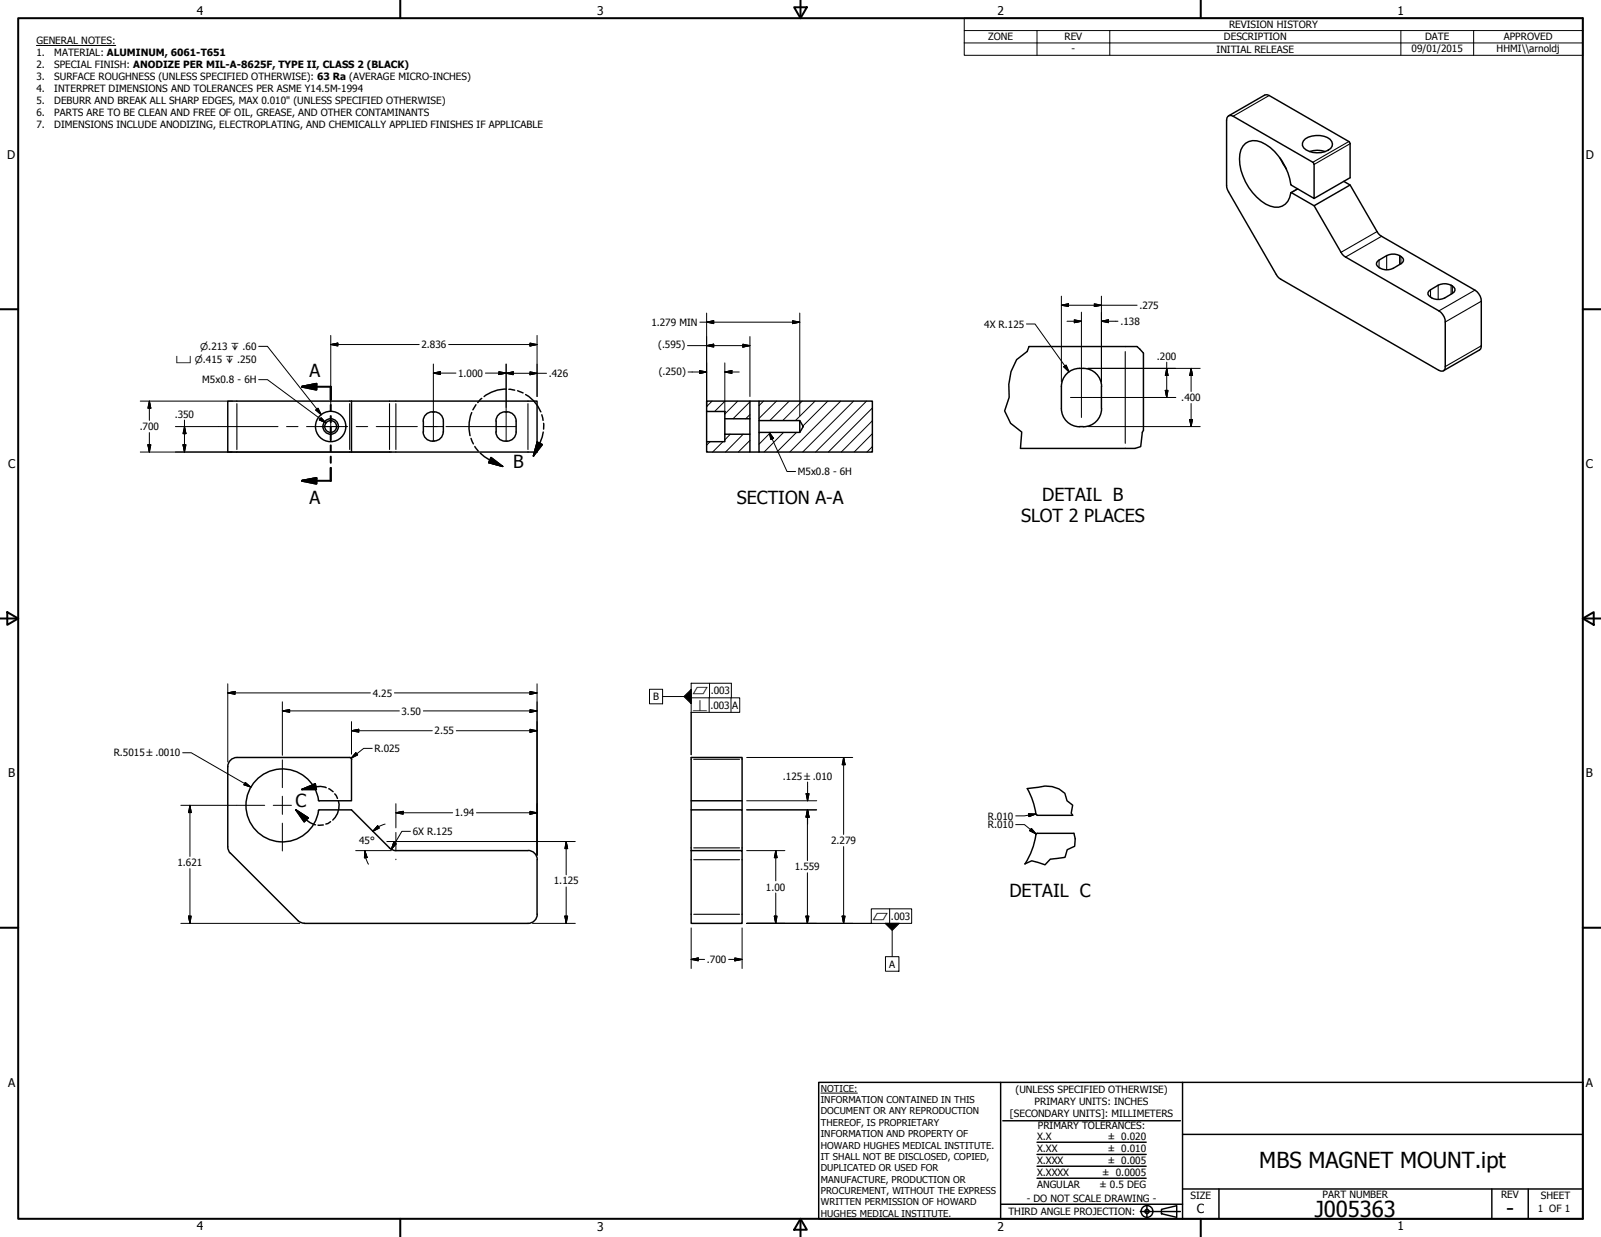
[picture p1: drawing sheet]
<svg xmlns="http://www.w3.org/2000/svg" width="559mm" height="432mm" viewBox="0 0 559 432" stroke-linecap="round" stroke-linejoin="round" font-family="sans-serif">
<!-- layer: Visible (ANSI) -->
<g fill="none" stroke="#000" stroke-width=".51">
<path d="M443 33.3l28.1 16.4 .1 12.3-12.5 7.3M428.1 41.9v22.9M430.4 40.6l28.1 16.4 .2 12.3-8-4.7a21.7 21.7 0 0 0-8.9-14.2 5.4 5.4 0 0 0-8.7 1.9 17.2 17.2 0 0 0 5.6 16.5 8.5 8.5 0 0 0 8.8 3.1 7.8 7.8 0 0 0 3.2-4.7l8 4.6M446.8 55.2l2.2 3.8M455.6 48.5a8.1 8.1 0 0 1 8.6 .1 2.2 2.2 0 0 1-.7 3.9 7.8 7.8 0 0 1-8.5-.9 2.15 2.15 0 0 1 .6-3.1zM457.1 52.9a8.6 8.6 0 0 1 5.4 0M428.8 67l16.7 28.8M469 63.3l2.2 1.3M447 97.5l55.2 31.8a1.37 1.37 0 0 0 1.6 .1 1.37 1.37 0 0 0 .6-1.4v-15.6M468.1 88.1l-9.4-16.3 12.5-7.2 9.4 16.2 1 1.3 33.2 19.2M469.6 89.7l32.6 18.8M481.3 93.4l.5 .3"/>
<path d="M484 89.2l-2.7 1.6M488.5 89.2l.4 .3M488.9 92.1l-2.6 1.6M502 99.6l-2.7 1.6M506.5 99.6a1.49 1.49 0 0 1 1.3 1.2 1.49 1.49 0 0 1-.9 1.6 6.3 6.3 0 0 1-7.2 1.6l-.4-.3M517 105.2v15.5l-.2 1.2-.4 .3M359.2 121h33.5M370.5 134.9v7.7a6.4 6.4 0 0 0 6.3 6.4M376.8 128.6a6.6 6.6 0 0 1 7.7 6.4M376.8 128.6a6.4 6.4 0 0 0-6.3 6.4M384.4 134.9l.1 7.7a6.5 6.5 0 0 1-7.7 6.3M79.5 157.8h56.5"/>
<path d="M82.7 140h104.8v17.8h-49.3M147.8 147l-.1 3.8a3.2 3.2 0 0 0 3.2 3.2M150.9 143.8a3.2 3.2 0 0 0-3.2 3.2M150.9 143.8a3.2 3.2 0 0 1 3.8 3.2M150.9 154h.7M154.7 147v3.8a3.1 3.1 0 0 1-3.2 3.1M173.1 147a3.5 3.5 0 0 1 3.5-3.2 3.5 3.5 0 0 1 3.5 3.2M173.2 147v3.8M180.1 147v3.8a3.5 3.5 0 0 1-3.5 3.2 3.5 3.5 0 0 1-3.5-3.2M246.6 154.2h6.4v-2.6h8.7v6.2h-15.1zM246.6 140h15.1v6.2h-8.7v-2.6h-6.4zM246.6 143.6v10.6"/>
<path d="M253 146.2v5.4M261.7 140h3.2M261.7 157.8h3.2M261.7 146.2v5.4M264.9 140h39.6v17.8h-39.6v-6.9h14.2l1.3-2-1.3-2.1h-14.2zM264.9 146.8v4.1M279.1 146.8v4.1M356.2 156.5h36.5M111.4 279.6a13.9 13.9 0 0 0-7.1-9.8 12.7 12.7 0 0 0-17.7 6.9 12.7 12.7 0 0 0 9 16.8 12.7 12.7 0 0 0 15.6-10.7l11.5-.1 13.2 13.3 1.8 .9h46.6M122.7 265v14.5h-11.3M122.7 265.1l-.1-.5-.6-.2h-39.3a3.2 3.2 0 0 0-3.2 3.2v28l.2 1 .7 1.3M241.2 279.5h17.8"/>
<path d="M358.6 275.3a27.4 27.4 0 0 1 3.1 9l.3 .2M80.5 297.8l23.5 23.5 1.2 .8 1 .2M184.3 296.9a3.2 3.2 0 0 1 3.2 3.2M241.2 296v-13.3h17.8v14.2M241.2 282.7v-18.3h17.8v18.3M361.6 291.4a25.5 25.5 0 0 1-3.8 10.2M362 284.6h12.4M374.8 290.9h-12.8l-.5 .5M187.5 300.1v19.1M187.5 319.1a3.2 3.2 0 0 1-3.2 3.2h-78.1M241.2 300.1v22.2h17.8v-22.2"/>
<circle cx="115.4" cy="148.9" r="5.3"/>
<circle cx="115.4" cy="148.9" r="2.06"/>
<circle cx="115.4" cy="148.9" r="2.7"/>
</g>
<!-- layer: Visible Narrow (ANSI) -->
<g fill="none" stroke="#000" stroke-width=".38">
<path d="M443 33.3l-12.6 7.3M470.8 49.4l-12.6 7.2M471.2 50.2l-12.5 7.2M452.9 66l-2.2 1.2M480.6 80.8l-12.5 7.3M481.3 90.8v2.6M482.2 82.5l-12.6 7.2M484 89.2v5M488.5 89.2v3.1M488.9 89.5v2.6M502 99.6v4.9M506.5 99.6v3.1"/>
<path d="M506.9 99.8v2.6M499.3 101.2v2.5M514.8 101.3l-12.6 7.2M517 105.2l-12.6 7.2M392.7 122.7v32M517 120.7l-12.6 7.3M82.7 140.9v16M122 140.9v16M136 140.9v16M138.2 140.9v16M184.3 140.9v16M242.1 265h16"/>
<path d="M242.1 296h16M242.1 319.2h16M242.1 300.1h16"/>
</g>
<g fill="none" stroke="#000" stroke-width=".51">
<path d="M443 33.3l-.7-.2-.9 .1-12.6 7.2M430.4 40.6a1.41 1.41 0 0 0-1.6-.2 1.41 1.41 0 0 0-.7 1.5M428.1 64.8l.7 2.2M452.9 65.9l-2.3 1.3M445.5 95.8l1.5 1.7M468.1 88.1l1.5 1.6M481.3 90.8a1.38 1.38 0 0 0-.9 1.3 1.38 1.38 0 0 0 .9 1.3M481.8 93.7a5.1 5.1 0 0 0 4.5 0M484 89.2a5.1 5.1 0 0 1 4.5 0M488.9 89.5a1.33 1.33 0 0 1 1 1.3 1.33 1.33 0 0 1-1 1.3M502 99.6a5.1 5.1 0 0 1 4.5 0M499.3 101.2a1.34 1.34 0 0 0-.9 1.2 1.34 1.34 0 0 0 .9 1.3"/>
<path d="M502.2 108.5a4.8 4.8 0 0 1 2.2 3.9M514.8 101.3a4.8 4.8 0 0 1 2.2 3.9M392.7 121h4.2M399.1 123.3v26.9M516.4 122.2l-12.6 7.2M82.7 140h-3.2v17.8M122.7 140v17.8M136 157.8h2.2M392.7 156.5h3.5M241.2 296.9h17.8v3.2M241.2 296v4.1"/>
</g>
<!-- layer: Break Line (ANSI) -->
<path d="M359.2 121l-.7 1.7-3.7 2.8-1.9 4.2-.8 4.5 .1 4.5-1.6 4.7 2.1 4.4 3.9 3-.4 5.7M396.9 121l2.2 2.3M399.1 150.2l-.4 .7-.6 5-1.9 .6M358.5 275.3l3.8-.5a9.3 9.3 0 0 1 9.4 2.1l.7 2.6 2 1.6-.5 2.7 .5 .8M374.8 290.9l.5 1.9-.2 2.6-2.6 1.2-.8 2.7-5.1 .6-1.9 2-4.6-1.4-2.4 1.1" fill="none" stroke="#000" stroke-width=".51"/>
<!-- layer: Section Line (ANSI) -->
<path d="M105.4 135l5-1v2zM105.4 135h10v4.6M115.4 141.4v2M115.4 145.2v2.2M115.4 149.2v4.5M115.4 155.4v2.2M115.4 159.4v2.1M105.4 167.8l5-.9v1.9zM115.4 163.3v4.5h-10" fill="none" stroke="#000" stroke-width=".7"/>
<path d="M105.4 135l5-1zM105.4 135l5-1v2zM105.4 167.8l5-.9zM105.4 167.8l5-.9v1.9z" fill="#000" stroke="#000" stroke-width=".7"/>
<!-- layer: Detail Boundary (ANSI) -->
<g fill="none" stroke="#000" stroke-width=".51">
<path d="M168.1 139.1l-1.3 1.4M176.6 135.8a11.9 11.9 0 0 0-7.6 2.6M177.6 135.9l2 .3M180.7 136.4l1.9 .8M183.5 137.7a12.3 12.3 0 0 1 5.3 6.1M164.4 153l.8 1.9M164.7 144a12.8 12.8 0 0 0-.6 8.1M165.7 155.8l1.2 1.7M166.1 141.3l-1.1 1.8M167.6 158.2l3.3 2.4 4.6 2.2M171.4 159.7l4.1 3.1-4.9-1.3zM187.5 154.3l1.8 .9-3.1 4z"/>
<path d="M189.1 144.8l.4 1.9M189.6 150.8l-1.2 3.9-2.2 4.5M189.7 147.8v2M105.3 275.6l4.7-2 .4 2zM113.9 275l-2-.5-6.6 1.1M114.7 275.3l1.6 1.1M116.8 277.1l1 1.6M118.1 279.5a6.8 6.8 0 0 1-2 6.8M103.3 282.7l4.3 2.8-1.4 1.4zM103.3 282.7a12.5 12.5 0 0 0 6.8 5.2M112.8 288h-1.8M115.4 286.8l-1.7 .9"/>
</g>
<path d="M187.5 154.3l-1.3 4.9zM187.5 154.3l1.8 .9-3.1 4zM170.6 161.5l4.9 1.3zM171.4 159.7l4.1 3.1-4.9-1.3zM105.3 275.6l4.7-2zM105.3 275.6l4.7-2 .4 2zM103.3 282.7l4.3 2.8zM103.3 282.7l4.3 2.8-1.4 1.4z" fill="#000" stroke="#000" stroke-width=".51"/>
<!-- layer: Border (ANSI) -->
<g fill="none" stroke="#000" stroke-width=".7">
<path d="M6.3 6.3h546.1v419.1h-546.1zM139.7 0v6.3M277.2 2.5h4.4l-2.2 3.8zM279.4 0v6.3M419.1 0v6.3M0 107.9h6.3M552.4 107.9h6.4M0 215.9h6.3M2.5 213.7l3.8 2.2-3.8 2.2zM552.4 215.9l3.9-2.2v4.4zM552.4 215.9h6.4M0 323.8h6.3"/>
<path d="M552.4 323.8h6.4M139.7 425.4v6.4M279.4 425.4l2.2 3.9h-4.4zM279.4 425.4v6.4M419.1 425.4v6.4"/>
</g>
<!-- layer: Title (ANSI) -->
<g fill="none" stroke="#000" stroke-width=".51">
<path d="M285.8 377.8h266.6v47.6h-266.6zM349.2 377.8v47.6M412.7 377.8v47.6M350 391.2h62M361.9 398.7h38.1M412.7 396h139.7M361.9 411.3h38.1M361.9 407.1h38.1M361.9 403h38.1M412.7 415h139.7M425.4 415v10.4M520.7 415v10.4"/>
<path d="M533.4 415v10.4M349.2 420.4h63.5M398 422.9h14M400.3 420.6v4.6M405.4 422.1l5.3-1.2v4l-5.3-1.2z"/>
<circle cx="400.3" cy="422.9" r="2.06"/>
<circle cx="400.3" cy="422.9" r=".73"/>
</g>
<path d="M286.5 381.6h12.8" fill="none" stroke="#000" stroke-width=".35"/>
<!-- layer: Hatch (ANSI) -->
<g fill="none" stroke="#000" stroke-width=".35">
<path d="M247.8 154.2l-1.2 1.2M248.5 140l-1.9 1.9M252.3 154.2l-3.6 3.6M253 140l-3.6 3.6M254.9 151.6l-1.9 1.9M257.5 140l-4.5 4.5M259.4 151.6l-6.2 6.2M261.7 153.7l-4 4.1M261.7 144.7l-1.4 1.5M261.7 140.3l-5.9 5.9M266.5 140l-1.6 1.6M269 150.9l-4.1 4.2"/>
<path d="M271 140l-6.1 6M273.5 150.9l-6.8 6.9M275.5 140l-6.8 6.8M278 150.9l-6.9 6.9M280 140l-6.8 6.8M284.5 140l-6.9 6.8M288.9 140l-8.7 8.7M293.4 140l-17.7 17.8M297.9 140l-17.7 17.8M302.5 140l-17.8 17.8M304.5 155.9l-1.9 1.9M304.5 151.4l-6.4 6.4"/>
<path d="M304.5 146.9l-10.9 10.9M304.5 142.4l-15.4 15.4"/>
</g>
<!-- layer: Symbol (ANSI) -->
<g fill="none" stroke="#000" stroke-width=".35">
<path d="M12.7 15.9h27.7M336.5 10.7v-4.4h215.9v4.4M336.5 15h215.9M361.9 10.7v8.6M387.3 10.7v8.6M488.9 10.7v8.6M514.3 10.7v8.6M552.4 10.7h-215.9v4.3M552.4 10.7v8.6h-215.9v-4.3M90.3 120.9h3l18.8 23.9M90.3 132.5h3l20.5 15.1M110.2 143.1l.8-.6 1.1 2.3z"/>
<path d="M112.1 145.8l1.7 1.8-2.4-1zM268.5 150.9l1.5 2.1-1 .4zM268.5 150.9l6.2 13.7h3M241.2 238.4v.1M247.6 238.5v5.1M226.7 240.6h4.6v5.1h-4.6zM231.3 243.1h7.4M241.2 243.6h17v5.1h-17M241.2 248.7v14.8M247.5 243.6v5.1M255.1 243.6v5.1M255.3 243.6v-5.1h-14.1v10.2"/>
<path d="M304.1 317.2h14.1v5.1h-14.1zM310.5 317.2v5.1M260.6 322.3h43.5M309.1 333.9h4.7v5.1h-4.7zM311.4 324.8v9.1"/>
</g>
<!-- layer: Dimension (ANSI) -->
<g fill="none" stroke="#000" stroke-width=".35">
<path d="M115.4 117.1v24.3M185 119.8l2.5 .5-2.5 .5zM187.5 117.1v21.3M244.3 112.5h34.8M246.6 112.5l2.5-.5v1zM246.6 109.3v32.7M261.7 117.5v20.9M276.6 112l2.5 .5-2.5 .5zM279.1 109.3v35.9M358.3 113.1h3l11.8 16.7M370.5 106.6l2.4-.6v1zM370.5 106.6h26.4"/>
<path d="M370.5 103.4v29.9M372.4 112.1h5M375 111.6l2.4 .5-2.4 .5zM377.4 109v22.8M382 106l2.4 .6-2.4 .4zM384.4 112.1l2.5-.5v1zM384.4 103.4v29.9M384.4 112.1h5.8M115.4 120.3l2.5-.5v1zM115.4 120.3h30.9M151.3 130.2l2.4-.5v1zM151.3 130.2h7.8"/>
<path d="M151.3 127.1v16.7M156.6 120.3h30.9M169.4 130.2l21.4 .1M174.1 129.7l2.6 .5-2.6 .5zM176.7 130.3l2.4-.5v1zM176.7 127.1v16.7M185 129.8l2.5 .5-2.5 .5zM240 120.6h21.7M240.2 129.9h6.4M244.2 129.3l2.4 .6-2.4 .5zM246.6 120.6l2.5-.5v1.1zM253 129.9l2.5-.6v1.1z"/>
<path d="M253 129.9h5M253 126.7v17.9M259.3 120.1l2.4 .5-2.4 .6zM371.3 128l.8-.6 1 2.4zM379.7 128.6h39.2M381.3 138.7h29.1M406.7 136.3h1l-.5 2.4zM407.2 128.6l.5 2.5h-1zM407.2 126.4v12.3M415.7 128.6l.5 2.5h-1zM415.7 128.6v8.1M49 157.8h87.6"/>
<path d="M49 140h32.1M51.6 155.3h1l-.5 2.5zM52.1 140l.5 2.5h-1zM52.1 140v6.7M52.1 151v6.8M61.2 148.9h15.1M63.9 155.3h1l-.5 2.5zM64.4 148.9l.5 2.5h-1zM64.4 146.6v11.2M379.7 148.9h39.2M415.2 146.4h1l-.5 2.5zM415.7 140.8v8.1"/>
<path d="M79.5 238.7v27.3M187.5 238.7v59.8M79.5 241.9l2.5-.5v1zM79.5 241.9h49.8M98.6 248.2l2.5-.5v1zM98.6 248.2h40.8M98.6 245v18.7M122.7 255.1l2.5-.5v1zM122.7 255.1h28.2M122.7 251.9v11.4M137.7 241.9h49.8M147.8 248.2h39.7"/>
<path d="M159.3 255.1h28.2M185 247.7l2.5 .5-2.5 .5zM185 254.6l2.5 .5-2.5 .5zM185 241.4l2.5 .5-2.5 .5zM63.8 262.8h2.9l20.9 12M85.6 273.1l2 1.7-2.4-.9zM124.2 262.8l.6 .7-2.2 1.2zM129.9 261.2h-3l-4.3 3.5M260.6 279.5h24.5M260.6 264.4h37M281.4 277.1h1l-.5 2.4zM281.9 273v6.5"/>
<path d="M294.4 264.4l.6 2.6h-1.1zM294.4 264.4v26.9M63.1 281.1h19.6M66.3 281.1l.4 2.6h-.9zM66.3 281.1v17.9M124.1 296.9h12.5M127.3 296.9l.8 2.4-.9 .2zM127.3 296.9l.3 2.5 1 2.3M131.8 288.2l.6 .9-2.3 1.1zM134.4 287.7l-2.3 .9-2 1.6M137.4 294.1l.9 .5-1.7 1.9zM138.2 283.7l2.5-.5v1z"/>
<path d="M138.2 283.7h19.8M138.2 280.5v8.5M141.4 293.8h59.4M143.3 290.2h-3l-3.7 6.3M166.3 283.7h21.2M185 283.2l2.5 .5-2.5 .5zM197.6 293.8l.5 2.4h-.9zM197.6 293.8v11.6M260.6 296.9h13.3M260.6 282.7h24.5M270.8 296.9l.4 2.5h-.9zM270.8 296.9v10.6"/>
<path d="M281.8 282.7l.5 2.5h-1zM281.8 282.7v17.7M281.9 282.7l.5 2.5h-1zM294.4 295.5v26.8M354.5 287.8h3.1l4 3.3M359 284l2.5 .2-2.3 .9zM360 289.2l1.6 1.9-2.3-1.2zM361.5 284.2l-4 .6h-3M65.8 319.8h.9l-.4 2.5zM66.3 303.2v19.1M197.2 319.8h.9l-.5 2.5zM197.6 309.6v12.7"/>
<path d="M270.3 319.8h.9l-.4 2.5zM270.8 311.7v10.6M281.3 319.8h1l-.5 2.5zM281.8 304.7v17.6M293.9 319.8h1.1l-.6 2.5zM63.1 322.3h41.5M185.9 322.3h14.9M241.2 334.9l2.5-.5v1zM241.2 334.9h4.7M241.2 323.9v14.2M254.3 334.9h4.7M256.5 334.4l2.5 .5-2.5 .5z"/>
<path d="M259 323.9v14.2M260.6 322.3h37"/>
</g>
<g fill="#000" stroke="#000" stroke-width=".35">
<path d="M115.4 120.3l2.5-.5zM115.4 120.3l2.5-.5v1zM246.6 112.5l2.5-.5zM246.6 112.5l2.5-.5v1zM276.6 113l2.5-.5zM276.6 112l2.5 .5-2.5 .5zM370.5 106.6l2.4-.6zM370.5 106.6l2.4-.6v1zM375 112.6l2.4-.5zM375 111.6l2.4 .5-2.4 .5zM382 107l2.4-.4zM382 106l2.4 .6-2.4 .4z"/>
<path d="M384.4 112.1l2.5-.5zM384.4 112.1l2.5-.5v1zM151.3 130.2l2.4-.5zM151.3 130.2l2.4-.5v1zM174.1 130.7l2.6-.5zM174.1 129.7l2.6 .5-2.6 .5zM176.7 130.3l2.4-.5zM176.7 130.3l2.4-.5v1zM185 120.8l2.5-.5zM185 119.8l2.5 .5-2.5 .5zM185 130.8l2.5-.5zM185 129.8l2.5 .5-2.5 .5z"/>
<path d="M244.2 130.4l2.4-.5zM244.2 129.3l2.4 .6-2.4 .5zM246.6 120.6l2.5-.5zM246.6 120.6l2.5-.5v1.1zM253 129.9l2.5-.6zM253 129.9l2.5-.6v1.1zM259.3 121.2l2.4-.6zM259.3 120.1l2.4 .5-2.4 .6zM371.3 128l1.8 1.8zM371.3 128l.8-.6 1 2.4zM406.7 136.3l.5 2.4zM406.7 136.3h1l-.5 2.4z"/>
<path d="M407.2 128.6l.5 2.5zM407.2 128.6l.5 2.5h-1zM415.7 128.6l.5 2.5zM415.7 128.6l.5 2.5h-1zM51.6 155.3l.5 2.5zM51.6 155.3h1l-.5 2.5zM52.1 140l.5 2.5zM52.1 140l.5 2.5h-1zM63.9 155.3l.5 2.5zM63.9 155.3h1l-.5 2.5zM64.4 148.9l.5 2.5zM64.4 148.9l.5 2.5h-1z"/>
<path d="M415.2 146.4l.5 2.5zM415.2 146.4h1l-.5 2.5zM79.5 241.9l2.5-.5zM79.5 241.9l2.5-.5v1zM98.6 248.2l2.5-.5zM98.6 248.2l2.5-.5v1zM122.7 255.1l2.5-.5zM122.7 255.1l2.5-.5v1zM185 248.7l2.5-.5zM185 247.7l2.5 .5-2.5 .5zM185 255.6l2.5-.5zM185 254.6l2.5 .5-2.5 .5z"/>
<path d="M185 242.4l2.5-.5zM185 241.4l2.5 .5-2.5 .5zM85.2 273.9l2.4 .9zM85.6 273.1l2 1.7-2.4-.9zM124.2 262.8l-1.6 1.9zM124.2 262.8l.6 .7-2.2 1.2zM281.4 277.1l.5 2.4zM281.4 277.1h1l-.5 2.4zM294.4 264.4l.6 2.6zM294.4 264.4l.6 2.6h-1.1zM66.3 281.1l.4 2.6zM66.3 281.1l.4 2.6h-.9z"/>
<path d="M127.3 296.9l.8 2.4zM127.3 296.9l.8 2.4-.9 .2zM131.8 288.2l-1.7 2zM131.8 288.2l.6 .9-2.3 1.1zM137.4 294.1l-.8 2.4zM137.4 294.1l.9 .5-1.7 1.9zM138.2 283.7l2.5-.5zM138.2 283.7l2.5-.5v1zM185 284.2l2.5-.5zM185 283.2l2.5 .5-2.5 .5zM197.6 293.8l.5 2.4zM197.6 293.8l.5 2.4h-.9z"/>
<path d="M270.8 296.9l.4 2.5zM270.8 296.9l.4 2.5h-.9zM281.8 282.7l.5 2.5zM281.8 282.7l.5 2.5h-1zM281.9 282.7l.5 2.5zM281.9 282.7l.5 2.5h-1zM359.2 285.1l2.3-.9zM359 284l2.5 .2-2.3 .9zM359.3 289.9l2.3 1.2zM360 289.2l1.6 1.9-2.3-1.2zM65.8 319.8l.5 2.5zM65.8 319.8h.9l-.4 2.5z"/>
<path d="M197.2 319.8l.4 2.5zM197.2 319.8h.9l-.5 2.5zM270.3 319.8l.5 2.5zM270.3 319.8h.9l-.4 2.5zM281.3 319.8l.5 2.5zM281.3 319.8h1l-.5 2.5zM293.9 319.8l.5 2.5zM293.9 319.8h1.1l-.6 2.5zM241.2 334.9l2.5-.5zM241.2 334.9l2.5-.5v1zM256.5 335.4l2.5-.5zM256.5 334.4l2.5 .5-2.5 .5z"/>
</g>
<!-- layer: Center Mark (ANSI) -->
<path d="M112.3 148.9h6.3M115.4 145.7v6.4M98.6 265.2v9.8M98.6 277.9v6.4M82.7 281.1h9.7M95.4 281.1h6.3M98.6 287.3v9.8M135 293.8h6.4M138.2 290.6v6.3M138.2 299.9v.2" fill="none" stroke="#000" stroke-width=".35"/>
<!-- layer: Symbol (ANSI) -->
<path d="M110.2 143.1l1.9 1.7zM110.2 143.1l.8-.6 1.1 2.3zM111.4 146.6l2.4 1zM112.1 145.8l1.7 1.8-2.4-1zM268.5 150.9l1.5 2.1zM268.5 150.9l1.5 2.1-1 .4zM241.2 240.7v4.9zM238.7 243.1l2.5-2.4v4.9zM308.9 322.3h5zM308.9 322.3h5l-2.5 2.5z" fill="#000" stroke="#000" stroke-width=".35"/>
<!-- layer: Centerline (ANSI) -->
<g fill="none" stroke="#000" stroke-width=".35">
<path d="M373.6 138.7h7.7M377.4 131.8v13.9M76.3 148.9h20.7M100 148.9h4M107 148.9h14.3M124.3 148.9h4M131.3 148.9h14.4M147.8 148.9h6.9M148.7 148.9h4M151.3 143.8v10.2M155.6 148.9h20.7M173.2 148.9h6.9"/>
<path d="M176.7 143.8v10.2"/>
</g>
<g font-size="7.7">
<text x="439.5" y="407.6">MBS MAGNET MOUNT.ipt</text>
<text x="458.9" y="424.8">J005363</text>
<text x="525.7" y="424.4">-</text>
</g>
<g font-size="6.3">
<text x="108.1" y="131.5">A</text>
<text x="179.1" y="163.5">B</text>
<text x="108.1" y="175.9">A</text>
<text x="257.2" y="175.9">SECTION A-A</text>
<text x="363.8" y="174.8">DETAIL B</text>
<text x="356.4" y="182.4">SLOT 2 PLACES</text>
<text x="103.2" y="281.7">C</text>
<text x="352.3" y="313.1">DETAIL C</text>
</g>
<text font-size="4.4" x="417.8" y="423.5">C</text>
<g font-size="4.2">
<text x="68.7" y="5.3">4</text>
<text x="208.4" y="5.3">3</text>
<text x="348.1" y="5.3">2</text>
<text x="487.8" y="5.3">1</text>
<text x="2.5" y="55.5">D</text>
<text x="553.5" y="55.5">D</text>
<text x="2.8" y="163.4">C</text>
<text x="553.5" y="163.4">C</text>
<text x="2.9" y="271.4">B</text>
<text x="553.5" y="271.4">B</text>
<text x="2.8" y="379.3">A</text>
<text x="553.5" y="379.3">A</text>
<text x="68.7" y="429.5">4</text>
<text x="208.4" y="429.6">3</text>
<text x="348.1" y="429.6">2</text>
<text x="487.8" y="429.5">1</text>
</g>
<g font-size="3.5">
<text x="429" y="9.8">REVISION HISTORY</text>
<text x="12.7" y="15.3">GENERAL NOTES:</text>
<text x="344.9" y="14.1">ZONE</text>
<text x="371.5" y="14.1">REV</text>
<text x="427.2" y="14.1">DESCRIPTION</text>
<text x="497.4" y="14.1">DATE</text>
<text x="524.9" y="14.1">APPROVED</text>
<text x="12.7" y="19.5">1.</text>
<text x="12.7" y="23.7">2.</text>
<text x="18.9" y="19.5">MATERIAL: ALUMINUM, 6061-T651</text>
<text x="18.9" y="23.7">SPECIAL FINISH: ANODIZE PER MIL-A-8625F, TYPE II, CLASS 2 (BLACK)</text>
<text x="374" y="18.3">-</text>
<text x="424.6" y="18.4">INITIAL RELEASE</text>
<text x="492.7" y="18.2">09/01/2015</text>
<text x="522.4" y="18.1">HHMI\\arnoldj</text>
<text x="12.7" y="27.8">3.</text>
<text x="18.9" y="27.8">SURFACE ROUGHNESS (UNLESS SPECIFIED OTHERWISE): 63 Ra (AVERAGE MICRO-INCHES)</text>
<text x="12.7" y="32">4.</text>
<text x="18.9" y="32">INTERPRET DIMENSIONS AND TOLERANCES PER ASME Y14.5M-1994</text>
<text x="12.7" y="36.2">5.</text>
<text x="12.7" y="40.4">6.</text>
<text x="18.9" y="36.2">DEBURR AND BREAK ALL SHARP EDGES, MAX 0.010&quot; (UNLESS SPECIFIED OTHERWISE)</text>
<text x="18.9" y="40.4">PARTS ARE TO BE CLEAN AND FREE OF OIL, GREASE, AND OTHER CONTAMINANTS</text>
<text x="12.7" y="44.6">7.</text>
<text x="18.9" y="44.6">DIMENSIONS INCLUDE ANODIZING, ELECTROPLATING, AND CHEMICALLY APPLIED FINISHES IF APPLICABLE</text>
<text x="397.7" y="107.8">.275</text>
<text x="227.4" y="113.7">1.279 MIN</text>
<text x="391" y="113.4">.138</text>
<text x="343.5" y="114.4">4X R.125</text>
<text x="147.1" y="121.5">2.836</text>
<text x="229.7" y="121.6">(.595)</text>
<text x="403.8" y="125.5">.200</text>
<text x="159.9" y="131.5">1.000</text>
<text x="191.6" y="131.6">.426</text>
<text x="229.9" y="130.8">(.250)</text>
<text x="70.6" y="133.8">M5x0.8 - 6H</text>
<text x="412.3" y="140">.400</text>
<text x="61" y="145.8">.350</text>
<text x="48.8" y="150.2">.700</text>
<text x="278.5" y="165.9">M5x0.8 - 6H</text>
<text x="130.1" y="243.1">4.25</text>
<text x="228" y="244.4">B</text>
<text x="248.1" y="242.3">.003</text>
<text x="140.1" y="249.4">3.50</text>
<text x="248" y="247.4">.003</text>
<text x="255.6" y="247.4">A</text>
<text x="151.7" y="256.3">2.55</text>
<text x="130.7" y="262.5">R.025</text>
<text x="39.7" y="264">R.5015 ±.0010</text>
<text x="273.2" y="272.2">.125 ±.010</text>
<text x="158.7" y="285">1.94</text>
<text x="344.8" y="286.1">R.010</text>
<text x="144.1" y="291.5">6X R.125</text>
<text x="344.8" y="289.1">R.010</text>
<text x="125.3" y="294.5">45°</text>
<text x="290.1" y="294.6">2.279</text>
<text x="61.9" y="302.4">1.621</text>
<text x="277.4" y="303.8">1.559</text>
<text x="193.3" y="308.7">1.125</text>
<text x="267.3" y="310.9">1.00</text>
<text x="311" y="321.1">.003</text>
<text x="246.7" y="336.2">.700</text>
<text x="310.3" y="337.8">A</text>
<text x="354.5" y="381.6">(UNLESS SPECIFIED OTHERWISE)</text>
<text x="352.5" y="390">[SECONDARY UNITS]: MILLIMETERS</text>
<text x="361.1" y="385.8">PRIMARY UNITS: INCHES</text>
<text x="362.3" y="394.1">PRIMARY TOLERANCES:</text>
<text x="361.9" y="397.9">X.X</text>
<text x="386.7" y="398">± 0.020</text>
<text x="361.9" y="402.1">X.XX</text>
<text x="361.9" y="406.3">X.XXX</text>
<text x="386.7" y="402.1">± 0.010</text>
<text x="386.7" y="406.3">± 0.005</text>
<text x="361.9" y="410.5">X.XXXX</text>
<text x="384.7" y="410.5">± 0.0005</text>
<text x="358.4" y="419.7">- DO NOT SCALE DRAWING -</text>
<text x="361.9" y="414.6">ANGULAR</text>
<text x="383.8" y="414.7">± 0.5 DEG</text>
<text x="415.5" y="418.4">SIZE</text>
<text x="461.6" y="418.3">PART NUMBER</text>
<text x="523.9" y="418.3">REV</text>
<text x="537.8" y="418.4">SHEET</text>
<text x="352" y="424.2">THIRD ANGLE PROJECTION:</text>
<text x="536.7" y="423.2">1 OF 1</text>
</g>
<g font-size="3.3">
<text x="69.9" y="122.2">⌀.213 ↧ .60</text>
<text x="61.3" y="126.6">⌴ ⌀.415 ↧ .250</text>
<text x="241.7" y="242.3">⏥</text>
<text x="241.7" y="248">⟂</text>
<text x="304.5" y="321">⏥</text>
<text x="286.5" y="381.1">NOTICE:</text>
<text x="286.5" y="385">INFORMATION CONTAINED IN THIS</text>
<text x="286.5" y="389">DOCUMENT OR ANY REPRODUCTION</text>
<text x="286.5" y="392.9">THEREOF, IS PROPRIETARY</text>
<text x="286.5" y="396.9">INFORMATION AND PROPERTY OF</text>
<text x="286.5" y="400.9">HOWARD HUGHES MEDICAL INSTITUTE.</text>
<text x="286.5" y="404.9">IT SHALL NOT BE DISCLOSED, COPIED,</text>
<text x="286.5" y="408.9">DUPLICATED OR USED FOR</text>
<text x="286.5" y="412.8">MANUFACTURE, PRODUCTION OR</text>
<text x="286.5" y="416.8">PROCUREMENT, WITHOUT THE EXPRESS</text>
<text x="286.5" y="420.8">WRITTEN PERMISSION OF HOWARD</text>
<text x="286.5" y="424.8">HUGHES MEDICAL INSTITUTE.</text>
</g>
</svg>
